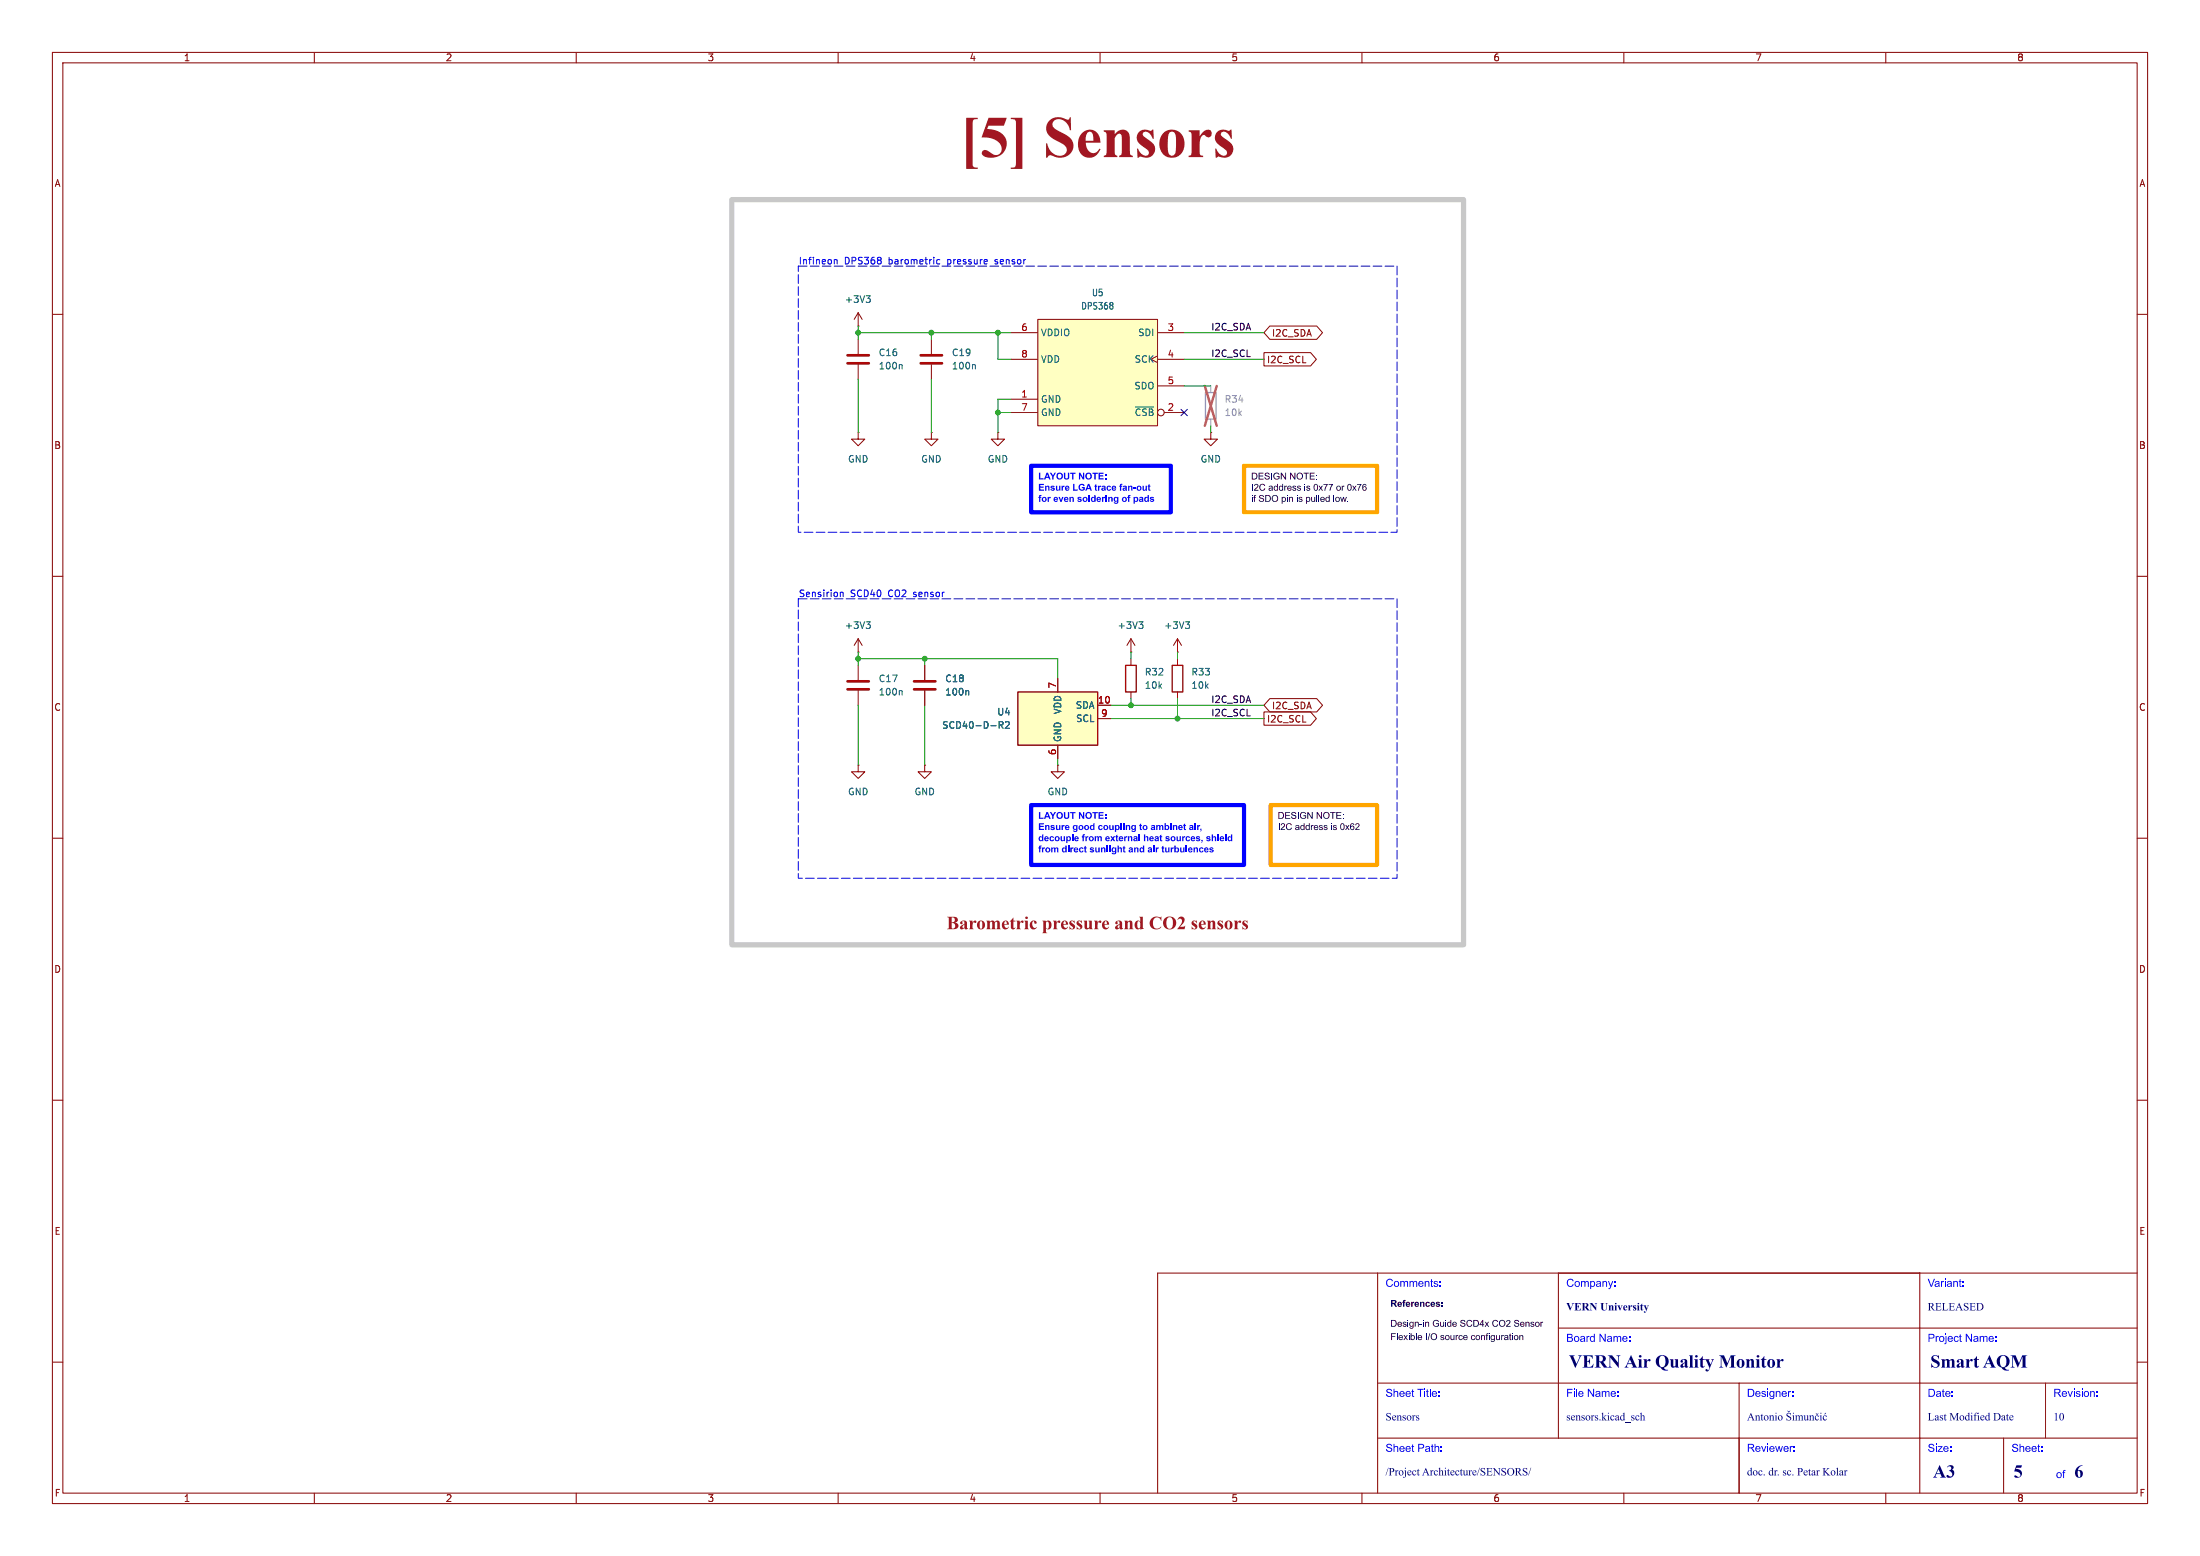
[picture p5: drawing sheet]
<svg xmlns="http://www.w3.org/2000/svg" width="420mm" height="297mm" viewBox="0 0 420 297" stroke-linecap="round" stroke-linejoin="round" font-family="sans-serif">
<g fill="none" stroke="#840000" stroke-width=".19">
<path d="M10 10h400v277h-400zM12 12h396v273h-396zM60 10v2M110 10v2M160 10v2M210 10v2M260 10v2M310 10v2M360 10v2M10 60h2M408 60h2M10 110h2"/>
<path d="M408 110h2M10 160h2M408 160h2M10 210h2M408 210h2M10 260h2M408 260h2M408 253.5h-41.5v31.5M332 274.5h76M382.5 274.5v10.5M390.5 264v10.5M408 264h-76v21"/>
<path d="M60 285v2M110 285v2M160 285v2M210 285v2M260 285v2M310 285v2M360 285v2"/>
</g>
<g fill="#00007f">
<path d="M334.2 269.7l.8 1.4h-.6l.2-.1-.1-.3h-.6l-.1 .3 .2 .1h-.5l.4-.5h.5l-.2-.6-.3 .6z"/>
<path d="M335 270.3l.4-.2v.2a.28 .28 0 0 1 .4-.1 .28 .28 0 0 1 .1 .3v.5l.2 .1h-.5l.1-.1v-.5a.2 .2 0 0 0-.1-.2 .2 .2 0 0 0-.2 .1v.6l.1 .1h-.5l.2-.1v-.5z"/>
<path d="M336.4 269.9v.3h.2h-.2v.7h.3l-.1 .2a.2 .2 0 0 1-.3 0 .2 .2 0 0 1-.1-.2v-.7h-.1z"/>
<path d="M336.9 270.3a.47 .47 0 0 1 .7 .1 .47 .47 0 0 1-.3 .7 .47 .47 0 0 1-.6-.5h.2a.32 .32 0 0 0 .4 .5 .31 .31 0 0 0 .1-.6l-.1-.2a.25 .25 0 0 0-.3 0 .25 .25 0 0 0-.1 .3h-.2z"/>
<path d="M337.7 270.3l.3-.2 .1 .2a.28 .28 0 0 1 .3-.1 .28 .28 0 0 1 .2 .3v.5l.1 .1h-.4l.1-.1v-.5a.2 .2 0 0 0-.1-.2 .2 .2 0 0 0-.3 .1v.6l.2 .1h-.5l.2-.1v-.5z"/>
<path d="M338.8 270.3l.3-.2v.9l.2 .1h-.5l.2-.1v-.5z"/>
<path d="M339.6 270.3a.47 .47 0 0 1 .7 .1 .47 .47 0 0 1-.3 .7 .47 .47 0 0 1-.6-.5h.2a.31 .31 0 0 0 .3 .5 .32 .32 0 0 0 .2-.6l-.1-.2a.25 .25 0 0 0-.3 0 .25 .25 0 0 0-.1 .3h-.2z"/>
<path d="M341.1 269.8l.8-.1-.1 .5a.29 .29 0 0 0-.2-.5 .29 .29 0 0 0-.3 .5 .66 .66 0 0 1 .6 .8l-.3 .1h-.6v-.4a.39 .39 0 0 0 .4 .3 .39 .39 0 0 0 .4-.2l-.1-.2a.57 .57 0 0 1-.6-.8z"/>
<path d="M341.2 269.2l.3 .2 .3-.2-.2 .4h-.2z"/>
<path d="M342.1 270.3l.4-.2v.9l.1 .1h-.5l.2-.1v-.5z"/>
<path d="M342.7 270.3l.3-.2v.2l.3-.2 .3 .2 .2-.2 .2 .1 .2 .8 .1 .1h-.5l.2-.1v-.5a.2 .2 0 0 0-.2-.2 .2 .2 0 0 0-.2 .2v.5l.1 .1h-.4l.1-.1v-.5a.21 .21 0 0 0-.2-.2 .21 .21 0 0 0-.2 .1v.6l.2 .1h-.5l.1-.1v-.5z"/>
<path d="M344.3 270.2h.3v.6a.2 .2 0 0 0 .2 .2 .2 .2 0 0 0 .2-.1v-.6l-.1-.1h.3v.7l.1 .1-.3 .1v-.2l-.2 .2a.27 .27 0 0 1-.3 0 .27 .27 0 0 1-.1-.3v-.5z"/>
<path d="M345.3 270.3l.4-.2v.2a.28 .28 0 0 1 .4-.1 .28 .28 0 0 1 .1 .3l.1 .5 .1 .1h-.5l.2-.1v-.5a.2 .2 0 0 0-.2-.2 .2 .2 0 0 0-.2 .1v.6l.1 .1h-.4l.1-.1v-.6z"/>
<path d="M346.6 270.3l.5-.1 .1 .1-.1 .1a.29 .29 0 0 0-.4-.2 .29 .29 0 0 0-.1 .5l.3 .3 .3-.3a.43 .43 0 0 1-.6 .4 .43 .43 0 0 1-.1-.7z"/>
<path d="M346.6 269.7l.3 .2 .3-.2-.2 .3h-.2z"/>
<path d="M347.4 270.3l.3-.2v.9l.2 .1h-.5l.1-.1v-.5z"/>
<path d="M348.1 270.3l.5-.1 .1 .1-.1 .1a.29 .29 0 0 0-.4-.2 .29 .29 0 0 0 0 .5l.2 .3 .3-.3a.43 .43 0 0 1-.6 .4 .43 .43 0 0 1-.1-.7z"/>
<path d="M348.4 269.7h.2l-.3 .3z"/>
<circle cx="339.1" cy="269.8" r=".11"/>
<circle cx="342.4" cy="269.8" r=".11"/>
<circle cx="347.6" cy="269.8" r=".11"/>
</g>
<g fill="none" stroke="#840000" stroke-width=".19">
<path d="M163.8 64.8v2.8M163.8 69.6v2.8M176.5 127v2.8M176.5 131.8v2.8M215.9 124.5h.1M215.9 121.9l-.8 1.3M215.9 121.9v2.6M215.9 121.9l.8 1.3M201.9 146.1v1.2h1.3l-1.3 1.3-1.2-1.3h1.2M201.9 146.1h.1M263 243v42M297.5 243v31.5"/>
<path d="M366.5 243v10.5h-69M408 243h-187v42M263 274.5h69v10.5M263 264h69"/>
</g>
<path d="M161.8 69.3h4.1M161.8 67.8h4.1M174.5 131.6h4.1M174.5 130h4.1" fill="none" stroke="#840000" stroke-width=".51"/>
<path d="M172 69.6l.2 .2v.6M217.4 118.7h.8l-.4 .5M218 119.2l.2 .2v.3l-.2 .3M184.7 131.8l.2 .2v.7" fill="none" stroke="#006464" stroke-width=".19"/>
<path d="M194.3 132.1h15.2v10.1h-15.2z" fill="#ffffc2"/>
<path d="M194.3 132.1h15.2v10.1h-15.2zM214.9 127h2v5.1h-2zM223.8 127h2v5.1h-2z" fill="none" stroke="#840000" stroke-width=".25"/>
<g fill="none" stroke="#840000" stroke-width=".19">
<path d="M163.8 59.7l.8 1.3M163.8 59.7v2.5M163.8 59.7l-.7 1.3M163.8 62.2h.1M177.8 64.8v2.8M177.8 69.6v2.8M163.8 82.6v1.2h1.3l-1.3 1.3-1.2-1.3h1.2M163.8 82.6h.1M177.8 82.6v1.2h1.3l-1.3 1.3-1.3-1.3h1.3M177.8 82.6h.1M190.5 82.6v1.2h1.3l-1.3 1.3-1.3-1.3h1.3M190.5 82.6h.1"/>
<path d="M231.1 82.6v1.2h1.3l-1.3 1.3-1.2-1.3h1.2M231.1 82.6h.1M163.8 124.5h.1M163.8 121.9v2.6M163.8 127v2.8M163.8 131.8v2.8M163.8 121.9l-.7 1.3M163.8 121.9l.8 1.3M201.9 129.5v2.6M209.5 134.6h2.6M209.5 137.2h2.6M215.9 125.7v1.3"/>
<path d="M215.9 132.1v1.3M224.8 124.5h.1M224.8 121.9v2.6M224.8 125.7v1.3M224.8 132.1v1.3M224.8 121.9l-.8 1.3M224.8 121.9l.8 1.3M163.8 146.1v1.2h1.3l-1.3 1.3-1.2-1.3h1.2M163.8 146.1h.1M176.5 146.1v1.2h1.3l-1.3 1.3-1.2-1.3h1.2M176.5 146.1h.1M201.9 142.2v2.6"/>
</g>
<path d="M165.3 56.5h.8l-.4 .4M165.9 56.9l.2 .3v.3l-.2 .2M186 69.6l.2 .2v.6M165.3 118.7h.8l-.4 .5M165.9 119.2l.2 .2v.3l-.2 .3M226.3 118.7h.8l-.4 .5M226.8 119.2l.3 .2v.3l-.3 .3M172 131.8l.2 .2v.7M190.8 138.4l.6-.1 .1-.1-.1-.3-.6-.2v1.3M191.1 138.4l.4 .6M192 137.9l.4-.2 .3 .4-.8 .9h.8" fill="none" stroke="#006464" stroke-width=".19"/>
<path d="M175.8 69.3h4M175.8 67.8h4M161.8 131.6h4.1M161.8 130h4.1" fill="none" stroke="#840000" stroke-width=".51"/>
<path d="M230.1 74.9h2.1v5.1h-2.1z" fill="none" stroke="#a1a1a1" stroke-width=".25"/>
<path d="M231.1 73.7v1.2M231.1 80v1.3" fill="none" stroke="#a1a1a1" stroke-width=".19"/>
<path d="M230 73.7l2.3 7.6M232.3 73.7l-2.3 7.6" fill="none" stroke="#e65255" stroke-width=".46"/>
<path d="M198.1 61h22.9v20.3h-22.9z" fill="#ffffc2"/>
<g fill="none" stroke="#840000" stroke-width=".19">
<path d="M193 76.2h5.1M193 78.7h5.1M193 63.5h5.1M193 68.6h5.1M198.1 61h22.9v20.3h-22.9zM221 67.9l-1.3 .7 1.3 .6M221 63.5h5.1M221 68.6h5.1M221 73.7h5.1M222.2 78.7h3.9M241.3 67.3h8.9l1.1 1.3-1.1 1.3h-8.9zM242.4 62.2h9l1.1 1.3-1.1 1.3h-9l-1.1-1.3z"/>
<path d="M241.3 135.9h8.9l1.1 1.3-1.1 1.2h-8.9zM242.4 133.3h9l1.1 1.3-1.1 1.3h-9l-1.1-1.3z"/>
</g>
<path d="M212.4 57.9v.3M212.4 58.4v.5M216.7 77.7h3.5" fill="none" stroke="#006464" stroke-width=".19"/>
<path d="M159.3 49.5v.9M159.3 49.7l.2-.2 .3 .1v.8M179.4 49.6l-.4-.1-.2 .3 .1 .5h.5M160.4 113v.9M160.4 113.2l.2-.2 .3 .1 .1 .8" fill="none" stroke="#0000c2" stroke-width=".19"/>
<path d="M237.5 88.9h25.4v8.9h-25.4zM242.6 153.7h20.3v11.4h-20.3z" fill="none" stroke="#ffa500" stroke-width=".8"/>
<g fill="#000">
<path d="M239 92.4h.2v1.3h-.2zM239.4 94.6l.4-.1-.2 .2 .1 .3h-.2v.8h-.1v-.8h-.1zM239 90.2h.4a.65 .65 0 0 1 .6 .7 .65 .65 0 0 1-.6 .6h-.4v-.1h.4a.5 .5 0 0 0 .5-.5 .5 .5 0 0 0-.5-.5h-.3v1h-.1zM239.5 92.5a.44 .44 0 0 1 .7 .2 .44 .44 0 0 1-.3 .6l-.3 .2h.6v.2h-.8l.2-.4a.44 .44 0 0 0 .4-.3 .44 .44 0 0 0-.2-.5l-.2 .3-.2-.1zM240.3 90.2h.9v.2h-.8v.4h.7v.1h-.7v.5h.8v.1h-.9zM240.4 94.6a.51 .51 0 0 1 .9 .3h-.2a.26 .26 0 0 0-.3-.3 .26 .26 0 0 0-.2 .4 .49 .49 0 0 1 .6 .1 .49 .49 0 0 1 0 .6 .55 .55 0 0 1-.9-.3h.2a.31 .31 0 0 0 .3 .3 .31 .31 0 0 0 .3-.4h-.1a.49 .49 0 0 1-.5-.2 .49 .49 0 0 1-.1-.5zM240.6 92.5a.56 .56 0 0 1 .9 .2l-.1 .1a.48 .48 0 0 0-.8 0 .48 .48 0 0 0 .3 .7h.3l.2-.3h.1a.63 .63 0 0 1-.9 .3 .63 .63 0 0 1 0-1zM241.5 90.3a.51 .51 0 0 1 .9 .3h-.2a.26 .26 0 0 0-.3-.3 .26 .26 0 0 0-.2 .4 .49 .49 0 0 1 .6 .1 .49 .49 0 0 1 0 .6 .55 .55 0 0 1-.9-.3h.2a.31 .31 0 0 0 .3 .3 .31 .31 0 0 0 .3-.4h-.1a.49 .49 0 0 1-.5-.2 .49 .49 0 0 1-.1-.5zM241.5 94.5h.5a.65 .65 0 0 1 .6 .6 .65 .65 0 0 1-.6 .7h-.5v-.2h.5a.5 .5 0 0 0 .4-.5 .5 .5 0 0 0-.4-.5h-.3v1h-.2zM242.7 90.2h.1v1.3h-.1zM242.9 94.7a.63 .63 0 0 1 1 .1 .63 .63 0 0 1-.3 .9 .63 .63 0 0 1-.8-.5h.2a.48 .48 0 0 0 .7 .4 .48 .48 0 0 0 0-.8 .44 .44 0 0 0-.5-.1 .44 .44 0 0 0-.2 .5h-.2zM243.3 90.4a.59 .59 0 0 1 .9 .2h-.1a.49 .49 0 0 0-.7-.1 .49 .49 0 0 0-.1 .7 .49 .49 0 0 0 .7 .1l.1-.3h-.4v-.1h.6v.4a.69 .69 0 0 1-1 .1 .69 .69 0 0 1 0-1z"/>
<path d="M243.3 92.8l.2-.1 .3 .1v-.4h.2v1.3l-.2-.2a.39 .39 0 0 1-.5 .1 .39 .39 0 0 1-.1-.4h.1a.3 .3 0 0 0 .4 .3 .3 .3 0 0 0 .1-.5l-.3-.2-.2 .4h-.1zM244.5 90.2h.2l.7 1v-1h.1v1.3h-.2l-.6-1v1h-.2zM244.3 92.8l.2-.1 .3 .1v-.4h.1v1.3l-.1-.2a.39 .39 0 0 1-.5 .1 .39 .39 0 0 1-.2-.4h.2a.3 .3 0 0 0 .4 .3 .3 .3 0 0 0 .1-.5l-.3-.2-.2 .4h-.2zM246.3 90.2h.2l.6 1v-1h.2v1.3h-.2l-.7-1v1h-.1zM247.7 90.4a.63 .63 0 0 1 1 .1 .63 .63 0 0 1-.3 .9 .63 .63 0 0 1-.9-.5h.2a.48 .48 0 0 0 .7 .4 .48 .48 0 0 0 0-.8 .44 .44 0 0 0-.5-.1 .44 .44 0 0 0-.2 .5h-.2zM249 92.4h.2v.1h-.2zM248.9 90.2h1v.2h-.5v1.1h-.1v-1.1h-.4zM250 90.2h1v.2h-.8v.4h.7v.1h-.7v.5h.8v.1h-1zM251.2 90.6h.2v.2h-.2zM251.2 91.3h.2v.2h-.2zM250.9 92.5a.57 .57 0 0 1 .7 .2 .57 .57 0 0 1 0 .7 .43 .43 0 0 1-.6 .2 .43 .43 0 0 1-.2-.6h.1a.29 .29 0 0 0 .1 .5 .29 .29 0 0 0 .4-.2 .5 .5 0 0 0-.3-.8l-.2 .5h-.1zM251.3 94.5h.2v1.3h-.2z"/>
<path d="M251.7 94.5h.2v1.3h-.2zM252.7 92.4h.8l-.5 1.3h-.2l.1-.4 .4-.8h-.6zM253.6 92.4h.9l-.5 1.3h-.2l.1-.4 .4-.8h-.7zM253.1 95l.3-.2 .3 .2v-.5h.1v1.3l-.1-.1a.39 .39 0 0 1-.5 0 .39 .39 0 0 1-.2-.4h.2a.3 .3 0 0 0 .4 .4 .3 .3 0 0 0 .1-.6l-.3-.1-.2 .3h-.2zM254.6 94.5h.1v1.3h-.1zM257.3 92.5a.57 .57 0 0 1 .7 .2 .57 .57 0 0 1 0 .7 .43 .43 0 0 1-.6 .2 .43 .43 0 0 1-.2-.6h.2a.29 .29 0 0 0 0 .5 .29 .29 0 0 0 .4-.2 .5 .5 0 0 0-.3-.8l-.1 .5h-.2zM259.1 92.4h.8l-.5 1.3h-.1v-.4l.4-.8h-.6zM260.2 92.5l.5-.1 .2 .3h-.2a.29 .29 0 0 0-.4-.1 .29 .29 0 0 0-.1 .4 .41 .41 0 0 1 .6 .1 .41 .41 0 0 1-.3 .6 .41 .41 0 0 1-.4-.5h.1a.25 .25 0 0 0 .4 .3 .25 .25 0 0 0 0-.5 .25 .25 0 0 0-.4 .2h-.1v-.1zM244.1 157.1h.2v1.3h-.2zM244.1 155h.4a.65 .65 0 0 1 .6 .6 .65 .65 0 0 1-.6 .7h-.4v-.2h.4a.5 .5 0 0 0 .4-.5 .5 .5 0 0 0-.4-.4h-.3v.9h-.1zM244.6 157.2a.44 .44 0 0 1 .7 .2 .44 .44 0 0 1-.4 .6l-.2 .3h.6v.1h-.8l.2-.4a.44 .44 0 0 0 .4-.3 .44 .44 0 0 0-.2-.4l-.2 .2h-.2zM245.3 155h1v.2h-.8v.4h.7v.1h-.7v.4h.8v.2h-1z"/>
<path d="M245.6 157.3a.56 .56 0 0 1 1 .2h-.2a.48 .48 0 0 0-.7 .1 .48 .48 0 0 0 .3 .7h.3l.2-.3h.1a.63 .63 0 0 1-.9 .3 .63 .63 0 0 1-.1-1zM246.6 155.1a.51 .51 0 0 1 .9 .3h-.2a.26 .26 0 0 0-.3-.3 .26 .26 0 0 0-.2 .4 .49 .49 0 0 1 .5 .1 .49 .49 0 0 1 .1 .6 .55 .55 0 0 1-.9-.3h.1a.31 .31 0 0 0 .4 .3 .31 .31 0 0 0 .2-.4 .49 .49 0 0 1-.5-.2 .49 .49 0 0 1-.1-.5zM247.7 155h.2v1.3h-.2zM247.3 157.6a.4 .4 0 0 1 .5-.1 .4 .4 0 0 1 .2 .3l.1 .6-.2-.1a.37 .37 0 0 1-.4 .2 .37 .37 0 0 1-.3-.3h.2a.23 .23 0 0 0 .3 .1 .23 .23 0 0 0 .1-.3l-.6 .2 .4-.3a.2 .2 0 0 0 .3-.1 .2 .2 0 0 0-.1-.3 .2 .2 0 0 0-.3 .1l-.2 .1zM248.4 155.1a.59 .59 0 0 1 .9 .3h-.1a.49 .49 0 0 0-.7-.1 .49 .49 0 0 0-.1 .7 .49 .49 0 0 0 .7 .1l.1-.3h-.4v-.2h.5v.5a.69 .69 0 0 1-.9 0 .69 .69 0 0 1 0-1zM248.3 157.6l.3-.1 .3 .1v-.5h.1v1.3l-.1-.1a.39 .39 0 0 1-.5 .1 .39 .39 0 0 1-.2-.4h.2a.3 .3 0 0 0 .4 .3 .3 .3 0 0 0 .1-.5l-.3-.2-.2 .4h-.2zM249.6 155h.2l.6 1v-1h.2v1.3h-.2l-.7-1v1h-.1zM249.3 157.6l.3-.1 .3 .1v-.5h.1v1.3l-.1-.1a.39 .39 0 0 1-.5 .1 .39 .39 0 0 1-.2-.4h.2a.3 .3 0 0 0 .4 .3 .3 .3 0 0 0 .1-.5l-.3-.2-.2 .4h-.2zM250.3 157.5h.1v.1l.2-.1h.2l-.4 .3v.6h-.1zM250.9 157.6a.43 .43 0 0 1 .5-.1 .43 .43 0 0 1 .3 .5h-.7l.2 .3 .5-.2a.44 .44 0 0 1-.6 .3 .44 .44 0 0 1-.3-.5h.7l-.3-.3-.4 .3zM251.4 155h.1l.7 1v-1h.2v1.3h-.2l-.7-1v1h-.1zM251.9 157.6l.4-.1 .2 .2h-.2a.19 .19 0 0 0-.2-.2 .19 .19 0 0 0-.1 .3 .19 .19 0 0 0 .2 .1 .33 .33 0 0 1 .3 .5 .33 .33 0 0 1-.6 0l-.1-.2h.2a.2 .2 0 0 0 .2 .2 .2 .2 0 0 0 .2-.3 .2 .2 0 0 0-.3-.1l-.3-.1z"/>
<path d="M252.8 157.6l.4-.1 .2 .2h-.2a.19 .19 0 0 0-.2-.2 .19 .19 0 0 0-.1 .3 .19 .19 0 0 0 .2 .1 .33 .33 0 0 1 .3 .5 .33 .33 0 0 1-.6 0l-.1-.2h.1a.2 .2 0 0 0 .3 .2 .2 .2 0 0 0 .1-.3 .2 .2 0 0 0-.2-.1l-.3-.1zM252.8 155.2a.63 .63 0 0 1 1 .1 .63 .63 0 0 1-.4 .9 .63 .63 0 0 1-.8-.5h.2a.48 .48 0 0 0 .7 .4 .48 .48 0 0 0 0-.8 .44 .44 0 0 0-.5-.1 .44 .44 0 0 0-.2 .5h-.2zM254.1 157.1h.2v.2h-.2zM254.1 157.5h.2v.9h-.2zM253.9 155h1v.2h-.4v1.1h-.1v-1.1h-.5zM254.5 157.6l.4-.1 .3 .2h-.2a.19 .19 0 0 0-.2-.2 .19 .19 0 0 0-.2 .3 .19 .19 0 0 0 .3 .1 .33 .33 0 0 1 .2 .5 .33 .33 0 0 1-.5 0l-.2-.2h.2a.21 .21 0 0 0 .3 .2 .21 .21 0 0 0 .1-.3 .21 .21 0 0 0-.3-.1l-.2-.1zM255.1 155h.9v.2h-.7v.4h.7v.1h-.7v.4h.8v.2h-1zM256.3 155.4h.2v.1h-.2zM256.3 156.1h.2v.2h-.2zM256 157.3a.57 .57 0 0 1 .7 .2 .57 .57 0 0 1-.1 .7 .43 .43 0 0 1-.5 .2 .43 .43 0 0 1-.2-.6h.1a.29 .29 0 0 0 .1 .4 .29 .29 0 0 0 .4-.1 .5 .5 0 0 0-.4-.8l-.1 .5h-.1zM256.8 157.5h.2l.2 .3 .2-.3h.2l-.3 .4 .3 .5h-.1l-.3-.3-.2 .3h-.2l.3-.5zM257.9 157.2h.5l.1 .3h-.1a.29 .29 0 0 0-.4-.2 .29 .29 0 0 0-.1 .5 .41 .41 0 0 1 .6 .1 .41 .41 0 0 1-.3 .6 .41 .41 0 0 1-.5-.5h.2a.26 .26 0 0 0 .4 .2 .26 .26 0 0 0 0-.4 .26 .26 0 0 0-.4 .2h-.2v-.2z"/>
<path d="M258.9 157.2a.44 .44 0 0 1 .6 .2 .44 .44 0 0 1-.3 .6l-.3 .3h.6v.1h-.8l.2-.4a.44 .44 0 0 0 .4-.3 .44 .44 0 0 0-.2-.4l-.2 .2h-.2z"/>
</g>
<path d="M196.8 153.7h40.7v11.4h-40.7z" fill="none" stroke="#00f" stroke-width=".8"/>
<g fill="#00f">
<path d="M198.3 155h.3v1.1h.6v.2h-.9z"/>
<path d="M199.8 155h.3l.5 1.3h-.3l-.1-.3h-.5l-.1 .3h-.3l.2-.5h.6l-.2-.5-.2 .5h-.2z"/>
<path d="M200.4 155h.3l.3 .5 .3-.5h.3l-.5 .8v.5h-.2v-.6z"/>
<path d="M201.8 155.1a.64 .64 0 0 1 1 .2 .64 .64 0 0 1-.3 .9 .64 .64 0 0 1-.8-.6h.2a.4 .4 0 0 0 .6 .4 .4 .4 0 0 0 .1-.6 .36 .36 0 0 0-.5-.2 .36 .36 0 0 0-.2 .4h-.2z"/>
<path d="M203.1 155h.3v.7a.27 .27 0 0 0 .2 .4 .27 .27 0 0 0 .3-.4v-.7h.2v.7a.52 .52 0 0 1-.5 .6 .52 .52 0 0 1-.5-.6z"/>
<path d="M204.3 155h1v.2h-.4v1.1h-.2v-1.1h-.4z"/>
<path d="M206 155h.2l.5 .9v-.9h.3v1.3h-.3l-.5-.9v.9h-.2z"/>
<path d="M207.4 155.1a.64 .64 0 0 1 1 .2 .64 .64 0 0 1-.4 .9 .64 .64 0 0 1-.8-.6h.3a.4 .4 0 0 0 .5 .4 .4 .4 0 0 0 .1-.6 .36 .36 0 0 0-.4-.2 .36 .36 0 0 0-.2 .4h-.3z"/>
<path d="M208.5 155h1.1v.2h-.4v1.1h-.3v-1.1h-.4z"/>
<path d="M209.7 155h1v.2h-.7v.3h.6v.2h-.6v.4h.7v.2h-1z"/>
<path d="M210.9 155.4h.3v.2h-.3z"/>
<path d="M210.9 156.1h.3v.2h-.3z"/>
<path d="M198.3 157.1h1v.3h-.7v.2h.6v.3h-.6v.3h.7v.2h-1z"/>
<path d="M208.2 157.6l.2-.1 .3 .1v-.5h.3v1.3h-.3v-.1a.39 .39 0 0 1-.5 .1 .39 .39 0 0 1-.1-.5h.2a.25 .25 0 0 0 .3 .4 .25 .25 0 0 0 .1-.5l-.3-.1-.1 .2h-.2z"/>
<path d="M213.9 157.1h.3v1.3h-.3z"/>
<path d="M214.4 157.1h.3v.3h-.3z"/>
<path d="M217.6 157.3l.2-.1v.3h.2v.2h-.2v.4l.2 .3-.4-.1v-.6h-.1z"/>
<path d="M222.3 157.1h.3v.5a.42 .42 0 0 1 .6 .4 .42 .42 0 0 1-.7 .3v.1h-.2v-.5h.3a.25 .25 0 0 0 .3 .4 .25 .25 0 0 0 .1-.5l-.3-.1-.1 .2h-.3z"/>
<path d="M223.4 157.1h.3v.3h-.3z"/>
<path d="M226 157.3l.2-.1v.3h.2v.2h-.2v.4l.2 .3-.4-.1v-.6h-.1z"/>
<path d="M228.1 157.1h.2v.3h-.2z"/>
<path d="M198.4 159.7l.3-.1 .2 .1v-.4h.3v1.3h-.2v-.2a.39 .39 0 0 1-.5 .1 .39 .39 0 0 1-.2-.4h.2a.25 .25 0 0 0 .3 .3 .25 .25 0 0 0 .1-.4l-.2-.2-.2 .3h-.2z"/>
<path d="M204.7 159.3h.2v1.3h-.2z"/>
<path d="M206.7 159.3h.4l-.2 .2 .2 .3h-.2v.8h-.2v-.8h-.2z"/>
<path d="M213.1 159.4l.2-.1v.3h.2v.2h-.2v.5l.2 .2-.4-.1v-.6h-.2z"/>
<path d="M217.4 159.3h.2v1.3h-.2z"/>
<path d="M218.4 159.3h.2v.4a.33 .33 0 0 1 .4-.1 .33 .33 0 0 1 .2 .4v.6h-.2v-.7l-.2-.1-.2 .1v.7h-.2z"/>
<path d="M221.5 159.4l.2-.1v.3h.2v.2h-.2v.5l.2 .2-.4-.1v-.6h-.2z"/>
<path d="M231.3 159.3h.3v.4a.33 .33 0 0 1 .4-.1 .33 .33 0 0 1 .2 .4v.6h-.3v-.7l-.1-.1-.2 .1v.7h-.3z"/>
<path d="M232.4 159.3h.3v.2h-.3z"/>
<path d="M233.9 159.3h.2v1.3h-.2z"/>
<path d="M234.4 159.7l.3-.1 .3 .1v-.4h.2v1.3h-.2v-.2a.39 .39 0 0 1-.5 .1 .39 .39 0 0 1-.2-.4h.3a.25 .25 0 0 0 .3 .3 .25 .25 0 0 0 .1-.4l-.3-.2-.1 .3h-.3z"/>
<path d="M198.4 161.5l.4-.1-.2 .2 .2 .3h-.2v.8h-.2v-.8h-.2z"/>
<path d="M202.8 161.9l.3-.2 .3 .2v-.5h.2v1.3h-.2v-.1a.39 .39 0 0 1-.5 .1 .39 .39 0 0 1-.2-.5h.3a.25 .25 0 0 0 .3 .3 .25 .25 0 0 0 .1-.4l-.3-.2-.1 .3h-.3z"/>
<path d="M207 161.6l.3-.2v.4h.1v.1h-.1v.5l.2 .3-.5-.1v-.7h-.1z"/>
<path d="M211.3 161.4h.2v1.3h-.2z"/>
<path d="M213.3 161.4h.3v.5a.33 .33 0 0 1 .4-.1 .33 .33 0 0 1 .2 .3v.6h-.3v-.7l-.1-.1-.2 .1v.7h-.3z"/>
<path d="M214.4 161.6l.3-.2v.4h.2v.1h-.2v.5l.2 .3-.4-.1-.1-.7h-.1z"/>
<path d="M217.6 161.9l.3-.2 .3 .2v-.5h.2v1.3h-.2v-.1a.39 .39 0 0 1-.5 .1 .39 .39 0 0 1-.2-.5h.3a.25 .25 0 0 0 .3 .3 .25 .25 0 0 0 .1-.4l-.3-.2-.1 .3h-.3z"/>
<path d="M221.8 161.6l.3-.2v.4h.2v.1h-.2v.5l.2 .3-.4-.1-.1-.7h-.1z"/>
<path d="M224.2 161.4h.2v.5a.42 .42 0 0 1 .7 .3 .42 .42 0 0 1-.7 .4v.1h-.2v-.5h.2a.25 .25 0 0 0 .3 .3 .25 .25 0 0 0 .1-.4l-.2-.2-.2 .3h-.2z"/>
<path d="M226.4 161.4h.2v1.3h-.2z"/>
</g>
<path d="M196.8 88.9h26.7v8.9h-26.7z" fill="none" stroke="#00f" stroke-width=".8"/>
<g fill="#00f">
<path d="M198.3 90.2h.3v1.1h.6v.2h-.9z"/>
<path d="M199.8 90.2h.3l.5 1.3h-.3l-.1-.3h-.5l-.1 .3h-.3l.2-.5h.6l-.2-.5-.2 .5h-.2z"/>
<path d="M200.4 90.2h.3l.3 .5 .3-.5h.3l-.5 .8v.5h-.2v-.5z"/>
<path d="M201.8 90.4a.64 .64 0 0 1 1 .1 .64 .64 0 0 1-.3 .9 .64 .64 0 0 1-.8-.5h.2a.4 .4 0 0 0 .6 .4 .4 .4 0 0 0 .1-.7 .36 .36 0 0 0-.5-.1 .36 .36 0 0 0-.2 .4h-.2z"/>
<path d="M203.1 90.2h.3v.7a.27 .27 0 0 0 .2 .4 .27 .27 0 0 0 .3-.4v-.7h.2v.7a.52 .52 0 0 1-.5 .6 .52 .52 0 0 1-.5-.6z"/>
<path d="M204.3 90.2h1v.3h-.4v1h-.2v-1h-.4z"/>
<path d="M206 90.2h.2l.5 .9v-.9h.3v1.3h-.3l-.5-.8v.8h-.2z"/>
<path d="M207.4 90.4a.64 .64 0 0 1 1 .1 .64 .64 0 0 1-.4 .9 .64 .64 0 0 1-.8-.5h.3a.4 .4 0 0 0 .5 .4 .4 .4 0 0 0 .1-.7 .36 .36 0 0 0-.4-.1 .36 .36 0 0 0-.2 .4h-.3z"/>
<path d="M208.5 90.2h1.1v.3h-.4v1h-.3v-1h-.4z"/>
<path d="M209.7 90.2h1v.3h-.7v.2h.6v.2h-.6v.4h.7v.2h-1z"/>
<path d="M210.9 90.6h.3v.2h-.3z"/>
<path d="M210.9 91.3h.3v.2h-.3z"/>
<path d="M198.3 92.4h1v.2h-.7v.3h.6v.2h-.6v.3h.7v.3h-1z"/>
<path d="M204.9 92.4h.2v1h.7v.3h-.9z"/>
<path d="M206.1 92.5a.6 .6 0 0 1 1 .2l-.3 .1a.4 .4 0 0 0-.7 .1 .4 .4 0 0 0 .5 .6l.2-.2v-.1h-.3v-.2h.6v.5l-.2 .1a.69 .69 0 0 1-.9-.2 .69 .69 0 0 1 .1-.9z"/>
<path d="M207.7 92.4h.3l.5 1.3h-.3l-.1-.3h-.5l-.1 .3h-.3l.2-.6h.6l-.2-.4-.2 .4h-.2z"/>
<path d="M209 92.5l.3-.1v.3h.2v.2h-.2v.5l.2 .2-.4-.1-.1-.6h-.1z"/>
<path d="M213.9 92.4h.4l-.3 .2 .2 .3h-.2v.8h-.2v-.8h-.1z"/>
<path d="M219.2 92.5l.3-.1v.3h.1v.2h-.1v.5l.1 .2-.4-.1v-.6h-.1z"/>
<path d="M198.4 94.6l.4-.1-.2 .2 .2 .3h-.2v.8h-.2v-.8h-.2z"/>
<path d="M207.8 94.5h.3v1.3h-.3z"/>
<path d="M208.4 95l.2-.2 .3 .2v-.5h.3v1.3h-.3v-.1a.39 .39 0 0 1-.4 .1 .39 .39 0 0 1-.2-.5h.2a.25 .25 0 0 0 .3 .3 .25 .25 0 0 0 .1-.4l-.3-.2-.1 .3h-.2z"/>
<path d="M215.4 94.6l.4-.1-.2 .2 .2 .3h-.2v.8h-.3v-.8h-.1z"/>
<path d="M218.5 95l.3-.2 .3 .2v-.5h.2v1.3h-.2v-.1a.39 .39 0 0 1-.5 .1 .39 .39 0 0 1-.2-.5h.3a.25 .25 0 0 0 .3 .3 .25 .25 0 0 0 .1-.4l-.3-.2-.1 .3h-.3z"/>
</g>
<path d="M152.4 50.8h114.3v50.8h-114.3zM152.4 114.3h114.3v53.3h-114.3z" fill="none" stroke="#0000c2" stroke-width=".19" stroke-dasharray="1.7 .6"/>
<path d="M139.7 38.1h139.7v142.2h-139.7z" fill="none" stroke="#c8c8c8" stroke-width="1"/>
<g fill="none" stroke="#009600" stroke-width=".19">
<path d="M163.8 62.2v2.6M163.8 72.4v10.2M163.8 63.5h29.2M177.8 63.5v1.3M177.8 72.4v10.2M190.5 78.7h2.5M190.5 63.5v5.1h2.5M193 76.2h-2.5v6.4M226.1 63.5h15.2M226.1 68.6h15.2M226.1 73.7h5M231.1 81.3v1.3"/>
<path d="M163.8 125.7h38.1v3.8M163.8 124.5v2.5M163.8 134.6v11.5M176.5 125.7v1.3M176.5 134.6v11.5M212.1 137.2h29.2M212.1 134.6h29.2M215.9 124.5v1.2M215.9 133.4v1.2M224.8 124.5v1.2M224.8 133.4v3.8M201.9 144.8v1.3"/>
</g>
<path d="M225.5 78.1l1.2 1.2M226.7 78.1l-1.2 1.2" fill="none" stroke="#000084" stroke-width=".19"/>
<path d="M184.7 131.8l.2 .2v.7M190.8 138.4l.6-.1 .1-.1-.1-.3-.6-.2v1.3M191.1 138.4l.4 .6M192 137.9l.4-.2 .3 .4-.8 .9h.8" fill="none" stroke="#006464" stroke-width=".19"/>
<path d="M176.5 127v2.8M176.5 131.8v2.8M201.9 129.5v2.6M209.5 134.6h2.6M209.5 137.2h2.6M201.9 142.2v2.6" fill="none" stroke="#840000" stroke-width=".19"/>
<g fill="#009600" stroke="#009600" stroke-width=".19">
<circle cx="224.8" cy="137.2" r=".46"/>
<circle cx="163.8" cy="125.7" r=".46"/>
<circle cx="176.5" cy="125.7" r=".46"/>
<circle cx="215.9" cy="134.6" r=".46"/>
<circle cx="163.8" cy="63.5" r=".46"/>
<circle cx="190.5" cy="63.5" r=".46"/>
<circle cx="177.8" cy="63.5" r=".46"/>
<circle cx="190.5" cy="78.7" r=".46"/>
</g>
<text font-size="11.1" fill="#a21622" x="183.3" y="32.9">[5] Sensors</text>
<text font-size="3.5" fill="#a21622" x="180.7" y="177.8">BarometricpressureandCO2 sensors</text>
<g font-size="3.5" fill="#00007f">
<text x="299.5" y="262">VERN Air QualityMonitor</text>
<text x="368.5" y="262">SmartAQM</text>
<text x="369" y="283">A3</text>
<text x="384.4" y="283">5</text>
<text x="396" y="283">6</text>
</g>
<g font-size="2.1" fill="#00f">
<text x="264.5" y="246.2">Comments:</text>
<text x="299" y="246.2">Company:</text>
<text x="368" y="246.2">Variant:</text>
<text x="299" y="256.7">Board Name:</text>
<text x="368" y="256.7">Project Name:</text>
<text x="264.5" y="267.2">Sheet Title:</text>
<text x="299" y="267.2">File Name:</text>
<text x="333.5" y="267.2">Designer:</text>
<text x="368" y="267.2">Date:</text>
<text x="392" y="267.2">Revision:</text>
<text x="264.5" y="277.7">Sheet Path:</text>
<text x="333.5" y="277.7">Reviewer:</text>
<text x="368" y="277.7">Size:</text>
<text x="384" y="277.7">Sheet:</text>
<text x="392.5" y="282.7">of</text>
</g>
<g font-size="2.1" fill="#00007f">
<text x="299" y="250.7">VERN University</text>
<text x="368" y="250.7">RELEASED</text>
<text x="264.5" y="271.7">Sensors</text>
<text x="299" y="271.7">sensors.kicad_sch</text>
<text x="368" y="271.7">LastModified Date</text>
<text x="392" y="271.7">10</text>
<text x="264.5" y="282.2">/ProjectArchitecture/SENSORS/</text>
<text x="333.5" y="282.2">doc.dr.sc.PetarKolar</text>
</g>
<g font-size="1.8" fill="#840000">
<text x="35" y="11.9">1</text>
<text x="85" y="11.9">2</text>
<text x="135" y="11.9">3</text>
<text x="185" y="11.9">4</text>
<text x="235" y="11.9">5</text>
<text x="285" y="11.9">6</text>
<text x="335" y="11.9">7</text>
<text x="385" y="11.9">8</text>
<text x="10.3" y="35.9">A</text>
<text x="408.3" y="35.9">A</text>
<text x="242.7" y="64.5">I2C_SDA</text>
<text x="241.8" y="69.5">I2C_SCL</text>
<text x="10.3" y="85.9">B</text>
<text x="408.2" y="85.9">B</text>
<text x="10.3" y="135.9">C</text>
<text x="242.7" y="135.6">I2C_SDA</text>
<text x="408.2" y="135.9">C</text>
<text x="241.8" y="138.1">I2C_SCL</text>
<text x="10.3" y="185.9">D</text>
<text x="408.2" y="185.9">D</text>
<text x="10.3" y="235.9">E</text>
<text x="408.3" y="235.9">E</text>
<text x="10.3" y="285.9">F</text>
<text x="35" y="286.9">1</text>
<text x="85" y="286.9">2</text>
<text x="135" y="286.9">3</text>
<text x="185" y="286.9">4</text>
<text x="235" y="286.9">5</text>
<text x="285" y="286.9">6</text>
<text x="335" y="286.9">7</text>
<text x="385" y="286.9">8</text>
<text x="408.3" y="285.9">F</text>
</g>
<g font-size="1.8" fill="#0000c2">
<text x="152.4" y="50.6">Infineon</text>
<text x="161.2" y="50.6">DPS368</text>
<text x="169.7" y="50.6">barometric</text>
<text x="181.1" y="50.6">pressure</text>
<text x="190.4" y="50.6">sensor</text>
<text x="152.4" y="114.1">Sensirion</text>
<text x="162.3" y="114.1">SCD40</text>
<text x="169.7" y="114.1">CO2</text>
<text x="174.7" y="114.1">sensor</text>
</g>
<g font-size="1.8" fill="#006464">
<text x="161.2" y="58">+3V3</text>
<text x="206.3" y="59.3">DPS368</text>
<text x="208.3" y="56.7">U5</text>
<text x="198.6" y="64.4">VDDIO</text>
<text x="217.2" y="64.4">SDI</text>
<text x="167.6" y="70.7">100n</text>
<text x="167.6" y="68.2">C16</text>
<text x="181.6" y="70.7">100n</text>
<text x="181.6" y="68.2">C19</text>
<text x="198.6" y="69.4">VDD</text>
<text x="216.5" y="69.4">SCK</text>
<text x="198.6" y="77.1">GND</text>
<text x="216.5" y="74.5">SDO</text>
<text x="198.6" y="79.6">GND</text>
<text x="216.5" y="79.6">~{CSB}</text>
<text x="161.8" y="88.5">GND</text>
<text x="175.8" y="88.5">GND</text>
<text x="188.5" y="88.5">GND</text>
<text x="229.1" y="88.5">GND</text>
<text x="161.2" y="120.2">+3V3</text>
<text x="213.3" y="120.2">+3V3</text>
<text x="222.1" y="120.2">+3V3</text>
<text x="167.6" y="130.4">C17</text>
<text x="180.3" y="130.4">C18</text>
<text x="218.4" y="131.7">10k</text>
<text x="218.4" y="129.1">R32</text>
<text x="227.3" y="131.7">10k</text>
<text x="227.3" y="129.1">R33</text>
<text x="167.6" y="132.9">100n</text>
<text x="180.3" y="132.9">100n</text>
<text x="190.3" y="136.8">U4</text>
<text x="202.8" y="136.4" transform="rotate(-90 202.8 136.4)">VDD</text>
<text x="205.3" y="135.5">SDA</text>
<text x="179.8" y="139.3">SCD40-D-R2</text>
<text x="202.8" y="141.7" transform="rotate(-90 202.8 141.7)">GND</text>
<text x="205.3" y="138">SCL</text>
<text x="161.8" y="152">GND</text>
<text x="174.5" y="152">GND</text>
<text x="199.9" y="152">GND</text>
</g>
<g font-size="1.8" fill="#a90000">
<text x="194.9" y="63.2">6</text>
<text x="222.8" y="63.2">3</text>
<text x="194.9" y="68.3">8</text>
<text x="222.8" y="68.3">4</text>
<text x="194.9" y="75.9">1</text>
<text x="222.8" y="73.4">5</text>
<text x="194.9" y="78.5">7</text>
<text x="222.8" y="78.5">2</text>
<text x="201.7" y="131.5" transform="rotate(-90 201.7 131.5)">7</text>
<text x="209.5" y="134.4">10</text>
<text x="210.1" y="136.9">9</text>
<text x="201.7" y="144.2" transform="rotate(-90 201.7 144.2)">6</text>
</g>
<g font-size="1.8" fill="#0f0f0f">
<text x="231.1" y="63.2">I2C_SDA</text>
<text x="231.1" y="68.2">I2C_SCL</text>
<text x="231.1" y="136.8">I2C_SCL</text>
<text x="231.1" y="134.3">I2C_SDA</text>
</g>
<g font-size="1.8" fill="#989898">
<text x="233.7" y="77.1">R34</text>
<text x="233.7" y="79.6">10k</text>
</g>
<g font-size="1.8" fill="#00f">
<text x="198.2" y="94.4">Ensure LGA trace fan-out</text>
<text x="198.2" y="96.5">for even soldering of pads</text>
<text x="198.2" y="159.2">Ensure good coupling to ambinet air,</text>
<text x="198.2" y="161.3">decouple from external heat sources, shield</text>
<text x="198.2" y="163.4">from direct sunlight and air turbulences</text>
</g>
<g font-size="1.8">
<text x="238.8" y="94.4">I2C address is 0x77 or 0x76</text>
<text x="238.8" y="96.5">if SDO pin is pulled low.</text>
<text x="265.4" y="249.6">References:</text>
<text x="265.4" y="256">Flexible I/O source configuration</text>
<text x="265.4" y="253.5">Design-in Guide SCD4x CO2 Sensor</text>
</g>
</svg>
